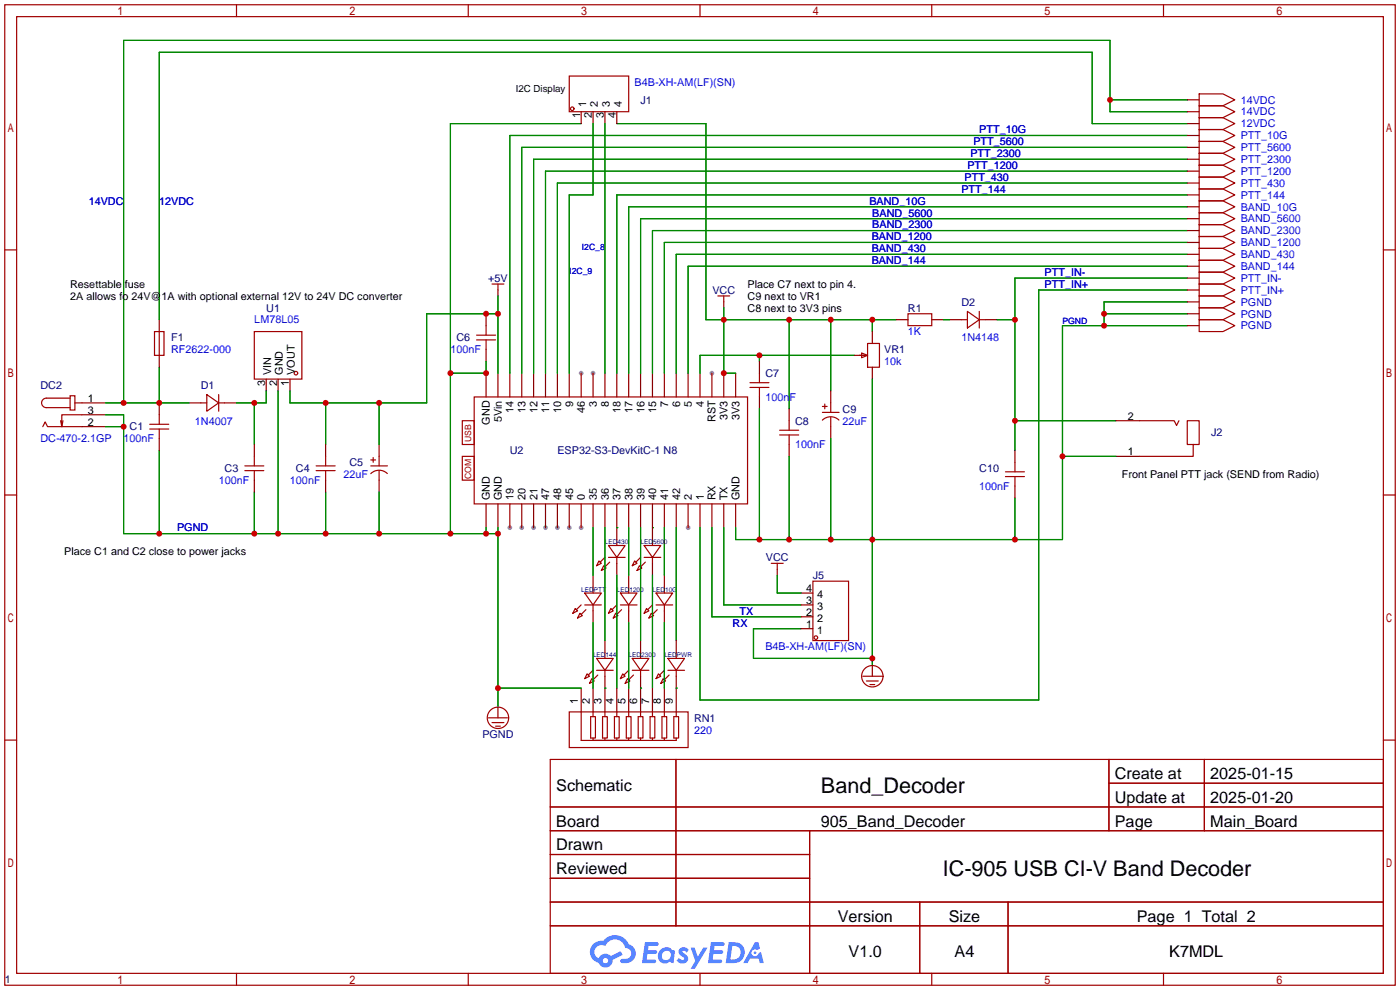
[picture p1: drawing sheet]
<svg xmlns="http://www.w3.org/2000/svg" width="299mm" height="212mm" viewBox="0 0 299 212" stroke-linecap="round" stroke-linejoin="round" font-family="sans-serif">
<g fill="#999">
<circle cx="109" cy="112.8" r=".51"/>
<circle cx="111.5" cy="112.8" r=".51"/>
<circle cx="114" cy="112.8" r=".51"/>
<circle cx="116.6" cy="112.8" r=".51"/>
<circle cx="119.1" cy="112.8" r=".51"/>
<circle cx="121.7" cy="112.8" r=".51"/>
<circle cx="124.2" cy="112.8" r=".51"/>
<circle cx="147.1" cy="112.8" r=".51"/>
<circle cx="152.1" cy="79.8" r=".51"/>
<circle cx="126.7" cy="79.8" r=".51"/>
<circle cx="124.2" cy="79.8" r=".51"/>
</g>
<g fill="none" stroke="#870000" stroke-width=".25">
<path d="M124.2 23.9v2.5M126.7 23.9v2.5M129.3 23.9v2.5M131.8 23.9v2.5M34 68.3v2.6M34 75.9v2.6M103.9 67.1v2.5M103.9 74.7v2.5M103.9 79.8v5M106.4 62v1.2M106.4 79.8v5M109 79.8v5"/>
<path d="M111.5 79.8v5M114 79.8v5M116.6 79.8v5M119.1 79.8v5M121.7 79.8v5M124.2 79.8v5M126.7 79.8v5M129.3 79.8v5M131.8 79.8v5M134.4 79.8v5M136.9 79.8v5M139.4 79.8v5"/>
<path d="M142 79.8v5M144.5 79.8v5M147.1 79.8v5M149.6 79.8v5M152.1 79.8v5M154.7 64.5v1.3M154.7 79.8v5M157.2 79.8v5M162.3 77.2v2.6M191.5 68.3h2.6M199.1 68.3h2.6M202.9 68.3h2.6"/>
<path d="M210.6 68.3h2.5M17.5 86.1h5.1M17.5 91.2h5.1M17.5 88.6h5.1M40.4 86.1h2.5M48 86.1h2.5M56.9 81v2.6M59.4 81v2.6M62 81v2.6M81 95v2.5M162.3 84.8v2.6M168.7 87.4v2.5"/>
<path d="M168.7 95v2.5M177.5 83.6v2.5M177.5 91.2v2.5M81 102.6v2.6M103.9 107.7v5.1M106.4 107.7v5.1M109 107.7v5.1M111.5 107.7v5.1M114 107.7v5.1M116.6 107.7v5.1M119.1 107.7v5.1M121.7 107.7v5.1"/>
<path d="M124.2 107.7v5.1M126.7 107.7v5.1M129.3 107.7v5.1M131.8 107.7v7.6M134.4 107.7v5.1M136.9 107.7v5.1M139.4 107.7v7.6M142 107.7v5.1M144.5 107.7v5.1M147.1 107.7v5.1M149.6 107.7v5.1M152.1 107.7v5.1"/>
<path d="M154.7 107.7v5.1M157.2 107.7v5.1M126.7 122.9v2.6M126.7 130.6v2.5M129.3 136.9v2.5M131.8 120.4v2.5M134.4 122.9v2.6M134.4 130.6v2.5M136.9 136.9v2.5M139.4 120.4v2.5M142 122.9v2.6M142 130.6v2.5"/>
<path d="M144.5 136.9v2.5M106.4 150.9v2.5M124.2 147.1v5M126.7 147.1v5M129.3 144.5v7.6M131.8 147.1v5M134.4 147.1v5M136.9 144.5v7.6M139.4 147.1v5M142 147.1v5M144.5 144.5v7.6M186.4 142v2.5"/>
</g>
<g fill="none" stroke="#a10000" stroke-width=".25">
<path d="M1 1h297.2v209.6h-297.2zM3.6 3.6h292.1v204.4h-292.1zM50.5 1v2.6M100.1 1v2.6M121.7 16.3h12.7v7.6h-12.7zM149.6 1v2.6M199.1 1v2.6M248.7 1v2.6M1 53.4h2.6M295.7 53.4h2.5M33 70.9h2.1v5h-2.1zM34 70.9v5"/>
<path d="M54.4 70.9h10.1v10.1h-10.1zM101.9 71.6h4M101.9 72.6h4M103.9 69.6v2M103.9 72.6v2.1M105.2 60.7h2.5M106.4 60.7v1.3M153.4 63.2h2.6M154.7 63.2v1.3M162.3 79.8v2M194.1 67.1h5v2.5h-5zM205.5 68.3h1.3"/>
<path d="M206.8 66.5l2.5 1.8-2.5 1.8zM209.3 68.3h1.3M209.3 66.5v3.6M9.1 91.2l.6-1 .5 1h7.3M13.5 89.9l-.3 1.3M15 84.6h1v3h-1zM15 85.1h-5.1a1.02 1.02 0 0 0-1 1 1.02 1.02 0 0 0 1 1h5.1M16 86.1h1.5M17.5 88.6h-4.3v2.6l-.2-1.3M42.9 86.1h1.3M44.2 84.3l2.5 1.8-2.5 1.8zM46.7 86.1h1.3"/>
<path d="M46.7 84.3v3.6M79.2 99.6h3.6M79.2 98.3h1.1M79.8 97.8v1M81 97.5v2.1M98.8 89.9h2.5v5.1h-2.5zM98.8 97.5h2.5v5.1h-2.5zM101.3 84.8h58.5v22.9h-58.5zM160.3 82.8h4M160.3 81.8h4M162.3 82.8v2M166.6 93h4.1"/>
<path d="M166.6 91.9h4.1M168.7 89.9v2M168.7 93v2M175.8 88.1h3.5M175.8 86.9h1M176.3 86.4v1M177.5 86.1v2M177.5 89.2v2M179.3 89.8a2.54 2.54 0 0 0-3.5 0M1 105.8h2.6M81 100.6v2M82.8 101.2a2.54 2.54 0 0 0-3.6 0"/>
<path d="M128 119.9l.5 .5-1 .5zM129.3 119.1l-1 1M130 116.6h3.6l-1.8 2.5zM130 119.1h3.6M131.8 115.3v1.3M131.8 119.1v1.3M135.6 119.9l.5 .5-1 .5zM136.9 119.1l-1 1M137.7 116.6h3.5l-1.8 2.5zM137.7 119.1h3.5M139.4 115.3v1.3M139.4 119.1v1.3"/>
<path d="M295.7 105.8h2.5M122.9 130l.5 .6-1 .5zM124 131.1l.5 .5-1.1 .5zM124.2 129.3l-1 1M125 126.7h3.5l-1.8 2.6zM125 129.3h3.5M125.2 130.3l-1 1M126.7 125.5v1.2M126.7 129.3v1.3M129 120.9l.5 .5-1 .5zM129.3 139.4v1.3M130.3 120.1l-1 1.1"/>
<path d="M130.6 130l.5 .6-1.1 .5zM131.6 131.1l.5 .5-1 .5zM131.8 129.3l-1 1M132.6 126.7h3.5l-1.7 2.6zM132.6 129.3h3.5M132.8 130.3l-1 1M134.4 125.5v1.2M134.4 129.3v1.3M136.7 120.9l.5 .5-1.1 .5zM136.9 139.4v1.3M137.9 120.1l-1 1.1M138.2 130l.5 .6-1 .5z"/>
<path d="M139.2 131.1l.5 .5-1 .5zM139.4 129.3l-1 1M140.2 126.7h3.6l-1.8 2.6zM140.2 129.3h3.6M140.5 130.3l-1.1 1M142 125.5v1.2M142 129.3v1.3M144.5 139.4v1.3M1 158.2h2.6M104.4 153.4h4.1M105.2 154.4h2.5M105.9 155.2h1"/>
<path d="M121.7 152.1h25.4v7.7h-25.4zM124.2 152.1v6.1h20.3v-.5M125.5 144l.5 .5-1 .5zM126.2 153.2h1.1v4.5h-1.1zM126.5 145l.5 .5-1 .6zM126.7 152.1v1.1M126.7 157.7v.5M126.7 143.3l-1 1M127.5 140.7h3.6l-1.8 2.6zM127.5 143.3h3.6M127.8 144.3l-1.1 1M128.8 153.2h1v4.5h-1z"/>
<path d="M129.3 143.3v1.2M129.3 152.1v1.1M129.3 157.7v.5M131.3 153.2h1v4.5h-1zM131.8 152.1v1.1M131.8 157.7v.5M133.1 144l.5 .5-1 .5zM133.9 153.2h1v4.5h-1zM134.1 145l.5 .5-1 .6zM134.4 152.1v1.1M134.4 157.7v.5M134.4 143.3l-1.1 1"/>
<path d="M135.1 140.7h3.6l-1.8 2.6zM135.1 143.3h3.6M135.4 144.3l-1 1M136.4 153.2h1v4.5h-1zM136.9 143.3v1.2M136.9 152.1v1.1M136.9 157.7v.5M138.9 153.2h1.1v4.5h-1.1zM139.4 152.1v1.1M139.4 157.7v.5M140.7 144l.5 .5-1 .5zM141.5 153.2h1v4.5h-1z"/>
<path d="M141.7 145l.5 .5-1 .6zM142 152.1v1.1M142 157.7v.5M142 143.3l-1 1M142.7 140.7h3.6l-1.8 2.6zM142.7 143.3h3.6M143 144.3l-1 1M144 153.2h1v4.5h-1zM144.5 143.3v1.2M144.5 152.1v1.1M184.4 144.5h4.1M185.2 145.5h2.5"/>
<path d="M185.9 146.3h1M295.7 158.2h2.5M117.6 162.3h178.1v45.7h-178.1zM117.6 172.5h178.1M117.6 177.5h178.1M144.5 162.3v35.6M173 177.5v30.5M237 162.3v15.2M237 167.4h58.7M257.4 162.3v15.2M117.6 182.6h55.4M117.6 192.8h178.1"/>
<path d="M117.6 187.7h55.4M117.6 197.9h178.1M196.6 192.8v15.2M215.4 192.8v15.2M50.5 208v2.6M100.1 208v2.6M149.6 208v2.6M199.1 208v2.6M248.7 208v2.6"/>
<circle cx="122.3" cy="23.2" r=".38"/>
<circle cx="63.2" cy="79.8" r=".38"/>
<circle cx="106.4" cy="153.4" r="2.29"/>
<circle cx="186.4" cy="144.5" r="2.29"/>
</g>
<g fill="none" stroke="#008700" stroke-width=".25">
<path d="M124.2 26.4h-27.9v87.6M129.3 26.4v53.4M131.8 26.4h19.1v41.9h40.6M237.2 21.3h16.5M253.7 23.9h-16.5v-15.3h-210.8v77.5M253.7 39.1h-134.6v40.7M253.7 36.6h-137.1v43.2M253.7 34h-139.7v45.8M253.7 31.5h-142.2v48.3M253.7 29h-144.7v50.8M253.7 51.8h-111.7v28M253.7 44.2h-119.3v35.6"/>
<path d="M253.7 54.4h-109.2v25.4M253.7 41.7h-121.9v38.1M253.7 49.3h-114.3v30.5M253.7 56.9h-106.6v22.9M253.7 46.7h-116.8v33.1M253.7 59.4h-36.8v36.9M34 78.5v7.6M103.9 77.2v2.6h-7.6M154.7 65.8v14h2.5M162.3 75.9v1.3M168.7 68.3v19.1M177.5 68.3v15.3"/>
<path d="M182.6 75.9h-33v3.9M186.4 68.3v2.6M201.7 68.3h1.2M213.1 68.3h3.8M22.6 86.1h17.8M22.6 88.6h3.8v25.4h80M22.6 91.2h3.8M34 96.3v17.7M54.4 86.1v8.9M56.9 83.6v2.5h-6.4M59.4 83.6v30.4M216.9 89.9h21.6"/>
<path d="M54.4 105.2v8.8M69.6 105.2v8.8M81 105.2v8.8M103.9 112.8v1.2M106.4 112.8v38.1M126.7 112.8v10.1M131.8 112.8h.1M134.4 112.8v10.1M139.4 112.8h.1M142 112.8v10.1M144.5 112.8v24.1M152.1 112.8v19h19.1"/>
<path d="M154.7 112.8v16.5h16.5M131.8 122.9v24.2M139.4 122.9v24.2M106.4 147.1h17.8"/>
</g>
<g fill="#5487ff">
<path d="M145.3 202.7a1.3 1.3 0 0 1 1.9 .3l-.4 .6a.54 .54 0 0 0-.9-.2l.1 .2a1.34 1.34 0 0 1 .9 1.8 1.47 1.47 0 0 1-2.3-.1l.5-.6 .8 .5a.31 .31 0 0 0 .4-.3 .31 .31 0 0 0-.3-.4 1.12 1.12 0 0 1-.7-1.8z"/>
<path d="M147.6 202.5h.9l.6 2 1.2-2h.9l-2.7 4.6h-.9l1-1.7z"/>
<path d="M137.8 201.4h1.7a1.31 1.31 0 0 1 1.2 .2 .4 .4 0 0 1-.3 .5l-1.8 .1-.1 .9h1.6a.4 .4 0 0 1 .4 .4 .4 .4 0 0 1-.5 .4h-1.6l-.2 1.2h1.4a.46 .46 0 0 1 .5 0 .46 .46 0 0 1 .1 .5l-.4 .2h-2.6z"/>
<path d="M151.9 201.4h1.7a1.32 1.32 0 0 1 1.2 .2 .39 .39 0 0 1-.3 .5l-1.8 .1-.1 .9h1.6a.4 .4 0 0 1 .4 .4 .4 .4 0 0 1-.4 .4h-1.7l-.2 1.2h1.4a.46 .46 0 0 1 .5 0 .46 .46 0 0 1 .1 .5l-.4 .2h-2.6z"/>
<path d="M161.3 201.4h.8l.3 1.3-.6 .4a.75 .75 0 0 0-1.1 .3 .75 .75 0 0 0 .5 1 .75 .75 0 0 0 .9-.7l.5-.2 .6 2.3h-.8l-.3-.9h-1.8l-.5 .9h-1z"/>
<path d="M155.7 201.4l-.6 4.4h1.5a2.27 2.27 0 0 0 2.6-2.2 2.27 2.27 0 0 0-2.7-2.2zM156.5 202.1a1.5 1.5 0 0 1 1.8 1.6 1.5 1.5 0 0 1-1.9 1.4h-.3z"/>
<path d="M141.2 203a1.6 1.6 0 0 0-.3 2.3 1.6 1.6 0 0 0 2.3 .2l.7 .3 .3-2.4-.1-.3-.5-.1a1.58 1.58 0 0 0-2.4 0zM141.8 203.5a.98 .98 0 0 1 1.6 .4 .98 .98 0 0 1-1.1 1.3 .94 .94 0 0 1-.9-.7 .94 .94 0 0 1 .4-1z"/>
<path d="M126.8 201.8a2.37 2.37 0 0 0 1.1 4 1.54 1.54 0 0 0 1.8 1 1.54 1.54 0 0 0 1.2-1.6l2.2-1.1-.5-.8-2 1a1.57 1.57 0 0 0-2.7 .5 1.5 1.5 0 0 1-.7-2.1 1.5 1.5 0 0 1 2.2-.5 2.23 2.23 0 0 1 2.3-1.4 2.23 2.23 0 0 1 2 1.8 1.16 1.16 0 0 1 1.2 1.1 1.16 1.16 0 0 1-1.1 1.2h-.7a.47 .47 0 0 0-.5 .4 .47 .47 0 0 0 .4 .5 2.17 2.17 0 0 0 2.5-.9 2.17 2.17 0 0 0-.3-2.7l-.8-.4a3.2 3.2 0 0 0-5.5-.7l-1.1 .1zM128.8 205.3a.6 .6 0 0 1 1.2 0 .6 .6 0 0 1-1.2 0z"/>
<circle cx="161.4" cy="203.6" r=".28"/>
</g>
<g fill="none" stroke="#008700" stroke-width=".25">
<path d="M126.7 26.4v15.3h-5v38.1M253.7 26.4h-20.3v-15.2h-199.4v57.1M106.4 67.1h-15.2v19h-29.2v-2.5M106.4 63.2v16.6M236 67.1h17.7M253.7 69.6h-26.6v45.7h-69.9v-2.5M253.7 64.5h-17.7v5.1M253.7 62h-31.7v87.6h-72.4v-36.8M69.6 86.1v8.9M81 86.1v8.9M162.3 87.4v27.9M168.7 97.5v17.8"/>
<path d="M177.5 93.7v21.6M186.4 81v61M227.1 97.5h11.4M129.3 112.8v24.1M136.9 112.8v24.1M216.9 106.4v8.9M126.7 133.1v14M134.4 133.1v14M142 133.1v14M166.1 122.9v3.8h5.1M171.2 134.4h-10.2v6.3h25.4M129.3 147.1h.1"/>
<path d="M136.9 147.1h.1M144.5 147.1h.1"/>
</g>
<g fill="none" stroke="#870000" stroke-width=".25">
<path d="M253.7 21.3h2.6M253.7 23.9h2.6M253.7 26.4h2.6M253.7 29h2.6M253.7 31.5h2.6M253.7 34h2.6M253.7 36.6h2.6M253.7 39.1h2.6M253.7 41.7h2.6M253.7 44.2h2.6M253.7 46.7h2.6M253.7 49.3h2.6"/>
<path d="M253.7 51.8h2.6M253.7 54.4h2.6M253.7 56.9h2.6M253.7 59.4h2.6M182.6 75.9h2.6M186.4 70.9v2.5M186.4 78.5v2.5M253.7 69.6h2.6M253.7 67.1h2.6M253.7 64.5h2.6M253.7 62h2.6M34 86.1v2.5"/>
<path d="M34 93.7v2.6M54.4 95v2.5M69.6 95v2.5M216.9 96.3v2.5M238.5 97.5h5.1M238.5 89.9h5.1M54.4 102.6v2.6M69.6 102.6v2.6M216.9 103.9v2.5M166.1 121.7v1.2M171.2 134.4h2.5M171.2 131.8h2.5"/>
<path d="M171.2 129.3h2.5M171.2 126.7h2.5"/>
</g>
<g fill="none" stroke="#a10000" stroke-width=".25">
<path d="M256.3 20.1h5.1l2.5 1.2-2.5 1.3h-5.1zM256.3 22.6h5.1l2.5 1.3-2.5 1.2h-5.1zM256.3 25.1h5.1l2.5 1.3-2.5 1.3h-5.1zM256.3 27.7h5.1l2.5 1.3-2.5 1.2h-5.1zM256.3 30.2h5.1l2.5 1.3-2.5 1.3h-5.1zM256.3 32.8h5.1l2.5 1.2-2.5 1.3h-5.1zM256.3 35.3h5.1l2.5 1.3-2.5 1.2h-5.1zM256.3 37.8h5.1l2.5 1.3-2.5 1.3h-5.1zM256.3 40.4h5.1l2.5 1.3-2.5 1.2h-5.1zM256.3 42.9h5.1l2.5 1.3-2.5 1.3h-5.1zM256.3 45.5h5.1l2.5 1.2-2.5 1.3h-5.1zM256.3 48h5.1l2.5 1.3-2.5 1.2h-5.1z"/>
<path d="M256.3 50.5h5.1l2.5 1.3-2.5 1.3h-5.1zM256.3 53.1h5.1l2.5 1.3-2.5 1.2h-5.1zM256.3 55.6h5.1l2.5 1.3-2.5 1.3h-5.1zM256.3 58.2h5.1l2.5 1.2-2.5 1.3h-5.1zM183.6 75.9h1.3M184.1 75.4l1.3 .5-1.3 .6zM185.4 73.4h2.6v5.1h-2.6zM256.3 68.3h5.1l2.5 1.3-2.5 1.3h-5.1zM256.3 65.8h5.1l2.5 1.3-2.5 1.2h-5.1zM256.3 63.2h5.1l2.5 1.3-2.5 1.3h-5.1zM256.3 60.7h5.1l2.5 1.3-2.5 1.2h-5.1zM32 90.7h4.1"/>
<path d="M32 91.7h4.1M34 88.6v2.1M34 91.7v2M52.3 99.6h4.1M54.4 97.5v2.1M67.6 99.6h4M69.6 97.5v2.1M216.9 98.8v2M243.6 89.9h7.4l.5 1 .5-1M255 95h-1.3v-5.1h2.6v5.1h-1.3v2.5h-11.4M52.3 100.6h4.1M54.4 100.6v2"/>
<path d="M67.6 100.6h4M69.6 100.6v2M214.9 101.9h4M214.9 100.8h4M216.9 101.9v2M164.8 120.4h2.6M166.1 120.4v1.3M173.7 124.2h7.7v12.7h-7.7z"/>
<circle cx="174.4" cy="136.3" r=".38"/>
</g>
<g fill="#c00">
<circle cx="154.7" cy="79.8" r=".63"/>
<circle cx="154.7" cy="68.3" r=".63"/>
<circle cx="168.7" cy="68.3" r=".63"/>
<circle cx="177.5" cy="68.3" r=".63"/>
<circle cx="186.4" cy="68.3" r=".63"/>
<circle cx="54.4" cy="86.1" r=".63"/>
<circle cx="34" cy="86.1" r=".63"/>
<circle cx="26.4" cy="86.1" r=".63"/>
<circle cx="237.2" cy="21.3" r=".63"/>
<circle cx="162.3" cy="75.9" r=".63"/>
<circle cx="216.9" cy="89.9" r=".63"/>
<circle cx="216.9" cy="68.3" r=".63"/>
<circle cx="96.3" cy="114" r=".63"/>
<circle cx="103.9" cy="114" r=".63"/>
<circle cx="106.4" cy="114" r=".63"/>
<circle cx="106.4" cy="147.1" r=".63"/>
<circle cx="96.3" cy="79.8" r=".63"/>
<circle cx="103.9" cy="79.8" r=".63"/>
<circle cx="81" cy="114" r=".63"/>
<circle cx="69.6" cy="114" r=".63"/>
<circle cx="59.4" cy="114" r=".63"/>
<circle cx="54.4" cy="114" r=".63"/>
<circle cx="34" cy="114" r=".63"/>
<circle cx="26.4" cy="91.2" r=".63"/>
<circle cx="177.5" cy="115.3" r=".63"/>
<circle cx="186.4" cy="115.3" r=".63"/>
<circle cx="186.4" cy="140.7" r=".63"/>
<circle cx="216.9" cy="115.3" r=".63"/>
<circle cx="227.1" cy="97.5" r=".63"/>
<circle cx="236" cy="69.6" r=".63"/>
<circle cx="236" cy="67.1" r=".63"/>
<circle cx="168.7" cy="115.3" r=".63"/>
<circle cx="162.3" cy="115.3" r=".63"/>
<circle cx="106.4" cy="67.1" r=".63"/>
<circle cx="103.9" cy="67.1" r=".63"/>
<circle cx="81" cy="86.1" r=".63"/>
<circle cx="69.6" cy="86.1" r=".63"/>
</g>
<g font-size="4.6">
<text x="175.5" y="169.4">Band_Decoder</text>
<text x="201.5" y="187.2">IC-905 USB CI-V Band Decoder</text>
</g>
<g font-size="3.5">
<text x="238.3" y="166.5">Create at</text>
<text x="258.7" y="166.5">2025-01-15</text>
<text x="118.9" y="169.1">Schematic</text>
<text x="238.3" y="171.6">Update at</text>
<text x="258.7" y="171.6">2025-01-20</text>
<text x="118.9" y="176.7">Board</text>
<text x="175.5" y="176.7">905_Band_Decoder</text>
<text x="238.3" y="176.7">Page</text>
<text x="258.7" y="176.7">Main_Board</text>
<text x="118.9" y="181.8">Drawn</text>
<text x="118.9" y="186.8">Reviewed</text>
<text x="179.1" y="197">Version</text>
<text x="202.8" y="197">Size</text>
<text x="243" y="197">Page 1 Total 2</text>
<text x="181.4" y="204.6">V1.0</text>
<text x="204" y="204.6">A4</text>
<text x="249.9" y="204.6">K7MDL</text>
</g>
<g font-size="2.3">
<text x="125.2" y="22.9" transform="rotate(-90 125.2 22.9)">1</text>
<text x="127.8" y="22.9" transform="rotate(-90 127.8 22.9)">2</text>
<text x="130.3" y="22.9" transform="rotate(-90 130.3 22.9)">3</text>
<text x="132.9" y="22.9" transform="rotate(-90 132.9 22.9)">4</text>
<text x="124" y="25.3" transform="rotate(-90 124 25.3)">1</text>
<text x="126.5" y="25.3" transform="rotate(-90 126.5 25.3)">2</text>
<text x="129.1" y="25.3" transform="rotate(-90 129.1 25.3)">3</text>
<text x="131.6" y="25.3" transform="rotate(-90 131.6 25.3)">4</text>
<text x="15" y="61.5">Resettable fuse</text>
<text x="15" y="64.1">2A allows fo 24V@1A with optional external 12V to 24V DC converter</text>
<text x="159.8" y="61.5">Place C7 next to pin 4.</text>
<text x="159.8" y="64.1">C9 next to VR1</text>
<text x="159.8" y="66.6">C8 next to 3V3 pins</text>
<text x="56.7" y="82.4" transform="rotate(-90 56.7 82.4)">3</text>
<text x="57.9" y="80.1" transform="rotate(-90 57.9 80.1)">VIN</text>
<text x="59.2" y="82.4" transform="rotate(-90 59.2 82.4)">2</text>
<text x="60.5" y="80.1" transform="rotate(-90 60.5 80.1)">GND</text>
<text x="61.7" y="82.4" transform="rotate(-90 61.7 82.4)">1</text>
<text x="63" y="80.1" transform="rotate(-90 63 80.1)">VOUT</text>
<text x="18.8" y="85.9">1</text>
<text x="18.8" y="88.4">3</text>
<text x="109.8" y="88.2" transform="rotate(-90 109.8 88.2)">14</text>
<text x="112.3" y="88.2" transform="rotate(-90 112.3 88.2)">13</text>
<text x="114.9" y="88.2" transform="rotate(-90 114.9 88.2)">12</text>
<text x="117.4" y="88.2" transform="rotate(-90 117.4 88.2)">11</text>
<text x="119.9" y="88.2" transform="rotate(-90 119.9 88.2)">10</text>
<text x="122.5" y="86.9" transform="rotate(-90 122.5 86.9)">9</text>
<text x="125" y="88.2" transform="rotate(-90 125 88.2)">46</text>
<text x="127.6" y="86.9" transform="rotate(-90 127.6 86.9)">3</text>
<text x="130.1" y="86.9" transform="rotate(-90 130.1 86.9)">8</text>
<text x="132.6" y="88.2" transform="rotate(-90 132.6 88.2)">18</text>
<text x="135.2" y="88.2" transform="rotate(-90 135.2 88.2)">17</text>
<text x="137.7" y="88.2" transform="rotate(-90 137.7 88.2)">16</text>
<text x="140.3" y="88.2" transform="rotate(-90 140.3 88.2)">15</text>
<text x="142.8" y="86.9" transform="rotate(-90 142.8 86.9)">7</text>
<text x="145.3" y="86.9" transform="rotate(-90 145.3 86.9)">6</text>
<text x="147.9" y="86.9" transform="rotate(-90 147.9 86.9)">5</text>
<text x="150.4" y="86.9" transform="rotate(-90 150.4 86.9)">4</text>
<text x="155.5" y="89.7" transform="rotate(-90 155.5 89.7)">3V3</text>
<text x="158" y="89.7" transform="rotate(-90 158 89.7)">3V3</text>
<text x="241" y="89.7">2</text>
<text x="18.8" y="91">2</text>
<text x="104.7" y="90.7" transform="rotate(-90 104.7 90.7)">GND</text>
<text x="107.2" y="90.2" transform="rotate(-90 107.2 90.2)">5Vin</text>
<text x="153" y="90.2" transform="rotate(-90 153 90.2)">RST</text>
<text x="241" y="97.3">1</text>
<text x="104.7" y="106.9" transform="rotate(-90 104.7 106.9)">GND</text>
<text x="107.2" y="106.9" transform="rotate(-90 107.2 106.9)">GND</text>
<text x="109.8" y="106.9" transform="rotate(-90 109.8 106.9)">19</text>
<text x="112.3" y="106.9" transform="rotate(-90 112.3 106.9)">20</text>
<text x="114.9" y="106.9" transform="rotate(-90 114.9 106.9)">21</text>
<text x="117.4" y="106.9" transform="rotate(-90 117.4 106.9)">47</text>
<text x="119.9" y="106.9" transform="rotate(-90 119.9 106.9)">48</text>
<text x="122.5" y="106.9" transform="rotate(-90 122.5 106.9)">45</text>
<text x="125" y="106.9" transform="rotate(-90 125 106.9)">0</text>
<text x="127.6" y="106.9" transform="rotate(-90 127.6 106.9)">35</text>
<text x="130.1" y="106.9" transform="rotate(-90 130.1 106.9)">36</text>
<text x="132.6" y="106.9" transform="rotate(-90 132.6 106.9)">37</text>
<text x="135.2" y="106.9" transform="rotate(-90 135.2 106.9)">38</text>
<text x="137.7" y="106.9" transform="rotate(-90 137.7 106.9)">39</text>
<text x="140.3" y="106.9" transform="rotate(-90 140.3 106.9)">40</text>
<text x="142.8" y="106.9" transform="rotate(-90 142.8 106.9)">41</text>
<text x="145.3" y="106.9" transform="rotate(-90 145.3 106.9)">42</text>
<text x="147.9" y="106.9" transform="rotate(-90 147.9 106.9)">2</text>
<text x="150.4" y="106.9" transform="rotate(-90 150.4 106.9)">1</text>
<text x="153" y="106.9" transform="rotate(-90 153 106.9)">RX</text>
<text x="155.5" y="106.9" transform="rotate(-90 155.5 106.9)">TX</text>
<text x="158" y="106.9" transform="rotate(-90 158 106.9)">GND</text>
<text x="239.8" y="102.2">Front Panel PTT jack (SEND from Radio)</text>
<text x="13.7" y="118.7">Place C1 and C2 close to power jacks</text>
<text x="172.3" y="131.6">2</text>
<text x="172.3" y="129.1">3</text>
<text x="172.3" y="126.5">4</text>
<text x="174.7" y="130.3">3</text>
<text x="174.7" y="127.8">4</text>
<text x="172.3" y="134.1">1</text>
<text x="174.7" y="135.4">1</text>
<text x="174.7" y="132.9">2</text>
<text x="123.5" y="150.4" transform="rotate(-90 123.5 150.4)">1</text>
<text x="126" y="150.4" transform="rotate(-90 126 150.4)">2</text>
<text x="128.6" y="150.4" transform="rotate(-90 128.6 150.4)">3</text>
<text x="131.1" y="150.4" transform="rotate(-90 131.1 150.4)">4</text>
<text x="133.6" y="150.4" transform="rotate(-90 133.6 150.4)">5</text>
<text x="136.2" y="150.4" transform="rotate(-90 136.2 150.4)">6</text>
<text x="138.7" y="150.4" transform="rotate(-90 138.7 150.4)">7</text>
<text x="141.3" y="150.4" transform="rotate(-90 141.3 150.4)">8</text>
<text x="143.8" y="150.4" transform="rotate(-90 143.8 150.4)">9</text>
</g>
<g font-size="2.3" fill="#00f">
<text x="135.6" y="18.3">B4B-XH-AM(LF)(SN)</text>
<text x="265.2" y="22.1">14VDC</text>
<text x="209.3" y="28.5">PTT_10G</text>
<text x="265.2" y="24.7">14VDC</text>
<text x="265.2" y="27.2">12VDC</text>
<text x="265.2" y="29.8">PTT_10G</text>
<text x="207.4" y="33.6">PTT_2300</text>
<text x="208" y="31">PTT_5600</text>
<text x="265.2" y="32.3">PTT_5600</text>
<text x="265.2" y="34.8">PTT_2300</text>
<text x="205.5" y="41.2">PTT_144</text>
<text x="206.1" y="38.7">PTT_430</text>
<text x="206.8" y="36.1">PTT_1200</text>
<text x="265.2" y="37.4">PTT_1200</text>
<text x="265.2" y="39.9">PTT_430</text>
<text x="19" y="43.7">14VDC</text>
<text x="34" y="43.7">12VDC</text>
<text x="185.8" y="43.7">BAND_10G</text>
<text x="186.4" y="46.3">BAND_5600</text>
<text x="265.2" y="42.5">PTT_144</text>
<text x="265.2" y="45">BAND_10G</text>
<text x="265.2" y="47.5">BAND_5600</text>
<text x="186.3" y="51.4">BAND_1200</text>
<text x="186.3" y="53.9">BAND_430</text>
<text x="186.4" y="48.8">BAND_2300</text>
<text x="265.2" y="50.1">BAND_2300</text>
<text x="265.2" y="52.6">BAND_1200</text>
<text x="186.3" y="56.4">BAND_144</text>
<text x="223.3" y="59">PTT_IN-</text>
<text x="265.2" y="55.2">BAND_430</text>
<text x="265.2" y="57.7">BAND_144</text>
<text x="223.3" y="61.5">PTT_IN+</text>
<text x="265.2" y="65.3">PGND</text>
<text x="265.2" y="60.2">PTT_IN-</text>
<text x="265.2" y="62.8">PTT_IN+</text>
<text x="54.4" y="69.1">LM78L05</text>
<text x="194.1" y="71.7">1K</text>
<text x="265.2" y="70.4">PGND</text>
<text x="265.2" y="67.9">PGND</text>
<text x="36.6" y="75.5">RF2622-000</text>
<text x="96.3" y="75.5">100nF</text>
<text x="205.5" y="72.9">1N4148</text>
<text x="189" y="78">10k</text>
<text x="163.6" y="85.6">100nF</text>
<text x="8.6" y="94.5">DC-470-2.1GP</text>
<text x="26.4" y="94.5">100nF</text>
<text x="41.7" y="90.7">1N4007</text>
<text x="169.9" y="95.8">100nF</text>
<text x="180.1" y="90.7">22uF</text>
<text x="46.7" y="103.4">100nF</text>
<text x="62" y="103.4">100nF</text>
<text x="73.4" y="102.2">22uF</text>
<text x="209.3" y="104.7">100nF</text>
<text x="37.8" y="113.6">PGND</text>
<text x="158.1" y="131.4">TX</text>
<text x="156.6" y="133.9">RX</text>
<text x="163.6" y="139">B4B-XH-AM(LF)(SN)</text>
<text x="148.3" y="156.8">220</text>
</g>
<g font-size="2.3" fill="#000080">
<text x="136.9" y="22.1">J1</text>
<text x="104.3" y="60.2">+5V</text>
<text x="152.2" y="62.8">VCC</text>
<text x="205.5" y="65.3">D2</text>
<text x="56.9" y="66.6">U1</text>
<text x="194.1" y="66.6">R1</text>
<text x="36.6" y="72.9">F1</text>
<text x="97.5" y="72.9">C6</text>
<text x="189" y="75.5">VR1</text>
<text x="8.6" y="83.1">DC2</text>
<text x="42.9" y="83.1">D1</text>
<text x="163.6" y="80.6">C7</text>
<text x="180.1" y="88.2">C9</text>
<text x="27.7" y="92">C1</text>
<text x="169.9" y="90.7">C8</text>
<text x="258.8" y="93.3">J2</text>
<text x="48" y="100.9">C3</text>
<text x="63.2" y="100.9">C4</text>
<text x="74.7" y="99.6">C5</text>
<text x="109" y="97.1">U2</text>
<text x="119.1" y="97.1">ESP32-S3-DevKitC-1 N8</text>
<text x="209.3" y="100.9">C10</text>
<text x="163.7" y="119.9">VCC</text>
<text x="173.7" y="123.7">J5</text>
<text x="148.3" y="154.2">RN1</text>
<text x="103.1" y="157.8">PGND</text>
<text x="1" y="210.1">1</text>
</g>
<text font-size="2.1" x="110.2" y="19.6">I2C Display</text>
<g font-size="1.8" fill="#00f">
<text x="124.4" y="53.5">I2C_8</text>
<text x="121.7" y="58.6">I2C_9</text>
<text x="227.1" y="69.2">PGND</text>
</g>
<g font-size="1.8" fill="#a00000">
<text x="100.7" y="94.5" transform="rotate(-90 100.7 94.5)">USB</text>
<text x="100.7" y="102.4" transform="rotate(-90 100.7 102.4)">COM</text>
</g>
<g font-size="1.4" fill="#000080">
<text x="129.3" y="116.3">LED430</text>
<text x="136.9" y="116.3">LED5600</text>
<text x="124.2" y="126.5">LEDPTT</text>
<text x="131.8" y="126.5">LED1200</text>
<text x="139.4" y="126.5">LED10G</text>
<text x="126.7" y="140.4">LED144</text>
<text x="134.4" y="140.4">LED2300</text>
<text x="142" y="140.4">LEDPWR</text>
</g>
</svg>
